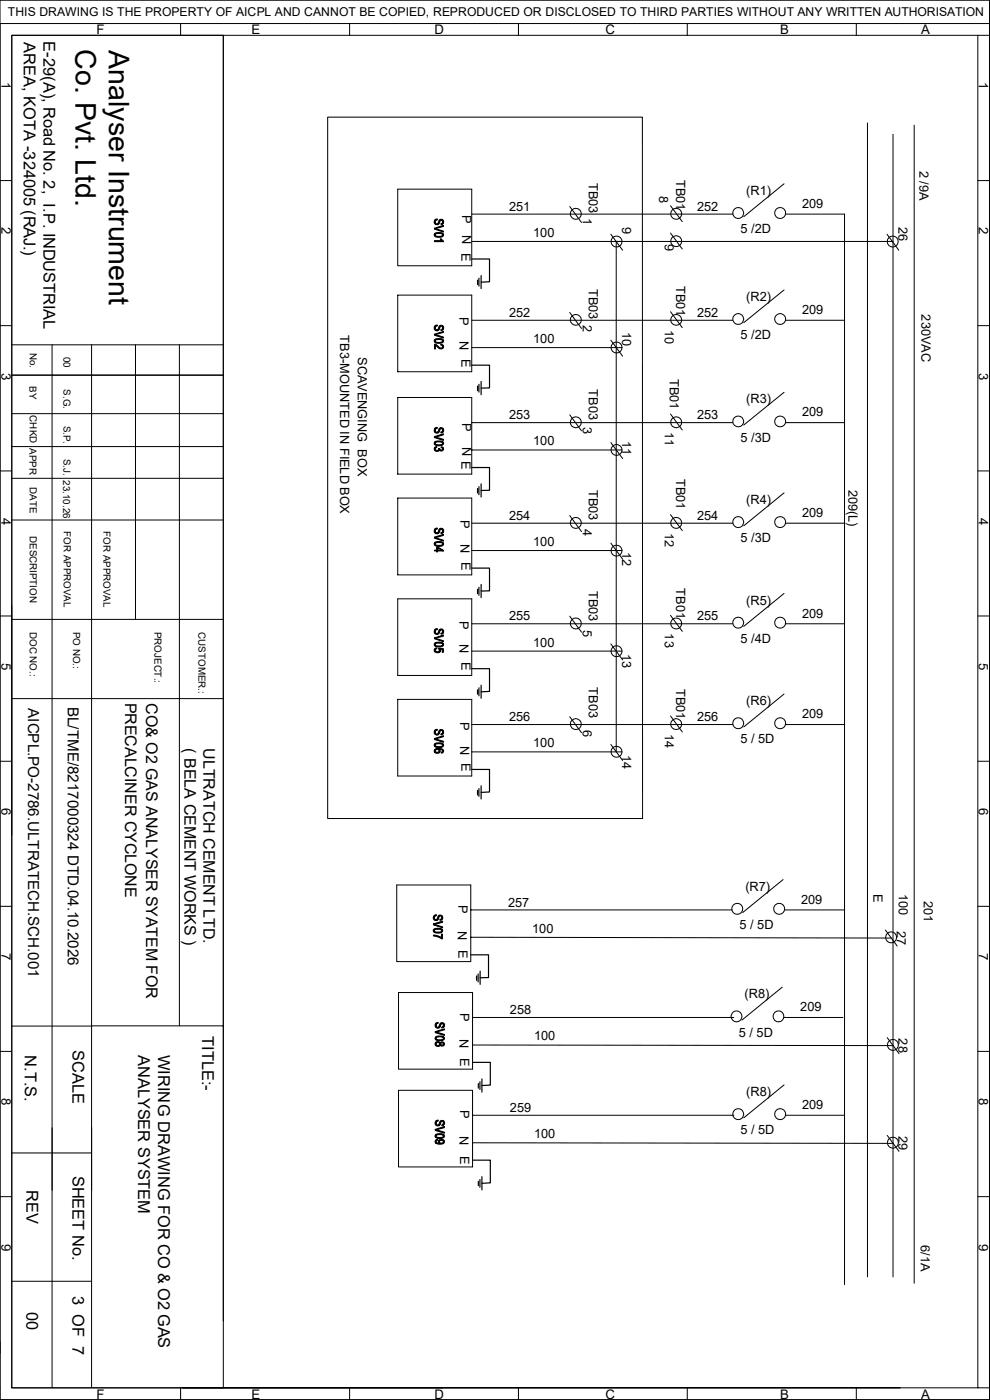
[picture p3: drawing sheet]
<svg xmlns="http://www.w3.org/2000/svg" width="210mm" height="297mm" viewBox="0 0 210 297" stroke-linecap="round" stroke-linejoin="round" font-family="sans-serif">
<g fill="none" stroke="#000" stroke-width=".21">
<path d="M0 0v296.9zM0 0h209.9v296.9h-209.9v-291.9h209.9v291.9v-296.9zM2.5 7.5h44.9v286.9h-44.9zM38.3 5v2.5M47.4 7.5v272.7M74.2 5v2.5M110 5v2.5M145.8 5v2.5M181.7 5v2.5M207.4 7.5v286.9M209.9 7.5h-207.4v286.9h207.4M0 38.3h2.5"/>
<path d="M69.5 24.8h66.8v148.9h-66.8zM166.3 39l-8.5 7M184 26.1v244.8M189.4 28.5v242.4M193.9 26.5v245.7M207.4 38.3h2.5M84.4 40.1h15.7v16.3h-15.7zM100.1 51.2h89.3M100.1 45.4h55.3M120.9 43.8l2.5 3.4M129.6 49.7l2.5 3.4M130.7 51.2v108.3"/>
<path d="M142.2 43.6l2.5 3.4M142.2 49.4l2.5 3.4M166.6 45.4h12.6v227.1M188.2 49.7l2.5 3.4M0 69.1h2.5M2.5 79.6h44.9M2.5 73.2h44.9M11 73.2v179.3M19.4 73.2v179.3M28.7 73.2v58.2M38.1 73.2v144.4M84.4 62.6h15.7v16.3h-15.7z"/>
<path d="M100.1 73.7h31.9M100.1 67.9h55.3M120.9 66.3l2.5 3.4M129.6 72.2l2.5 3.4M142.2 66.1l2.5 3.4M166.3 61.5l-8.5 7M166.6 67.9h12.6M207.4 69.1h2.5M0 99.9h2.5M2.5 94.7h44.9M2.5 87.8h44.9M84.4 84.3h15.7v16.3h-15.7z"/>
<path d="M100.1 95.5h31.9M100.1 89.7h55.3M120.9 88l2.5 3.4M129.6 93.9l2.5 3.4M142.2 87.8l2.5 3.4M166.3 83.2l-8.5 7M166.6 89.7h12.6M207.4 99.9h2.5M2.5 110.3h44.9M2.5 101.5h44.9M84.4 105.7h15.7v16.3h-15.7zM100.1 116.8h31.9"/>
<path d="M100.1 111h55.3M120.9 109.4l2.5 3.4M129.6 115.2l2.5 3.4M142.2 109.2l2.5 3.4M166.3 104.6l-8.5 6.9M166.6 111h12.6M0 130.7h2.5M2.5 131.4h44.9M2.5 128.5v48.7M84.4 127h15.7v16.3h-15.7zM100.1 138.1h31.9M100.1 132.3h55.3"/>
<path d="M120.9 130.7l2.5 3.4M129.6 136.6l2.5 3.4M142.2 130.6l2.5 3.3M166.3 125.9l-8.5 7M166.6 132.3h12.6M207.4 130.7h2.5M2.5 148.2h44.9M84.4 148.4h15.7v16.2h-15.7zM100.1 159.5h31.9M100.1 153.7h55.3M120.9 152.1l2.5 3.3M129.6 157.9l2.5 3.4"/>
<path d="M142.2 151.9l2.5 3.4M166.3 147.2l-8.5 7M166.6 153.7h12.6M0 161.5h2.5M207.4 161.5h2.5M0 192.3h2.5M84.2 187.7h15.7v16.3h-15.7zM99.9 198.8l89.2 .2M99.9 193h55.4M166.1 186.6l-8.5 7M166.4 193h12.6M187.8 197.3l2.5 3.4"/>
<path d="M207.4 192.3h2.5M47.4 217.6l-44.9 .1M84.5 210.6h15.7v16.2h-15.7zM100.2 215.9h55.5M165.9 209.4l-8.5 7M166.3 215.9h12.5M0 223.1h2.5M11 239.3v55.1M19.4 239.3v55.1M84.5 231.3h15.7v16.3h-15.7zM100.2 221.7l89.3 .1M100.2 236.6h55.5"/>
<path d="M166.3 230.2l-8.5 7M166.6 236.6h12.6M188.2 220.1l2.5 3.4M207.4 223.1h2.5M0 253.9h2.5M2.5 244.6h16.9M100.2 242.4l89.3 .2M188.2 240.9l2.5 3.4M207.4 253.9h2.5M2.5 271.8h16.9M38.3 294.4v2.5M74.2 294.4v2.5"/>
<path d="M110 294.4v2.5M145.8 294.4v2.5M181.7 294.4v2.5"/>
<circle cx="122.2" cy="45.4" r="1.17"/>
<circle cx="130.8" cy="51.2" r="1.17"/>
<circle cx="143.4" cy="45.4" r="1.17"/>
<circle cx="143.4" cy="51.2" r="1.17"/>
<circle cx="156.6" cy="45.2" r="1.16"/>
<circle cx="165.5" cy="45.2" r="1.17"/>
<circle cx="189.4" cy="51.2" r="1.17"/>
<circle cx="122.2" cy="67.9" r="1.15"/>
<circle cx="130.8" cy="73.7" r="1.17"/>
<circle cx="143.5" cy="67.9" r="1.15"/>
<circle cx="156.6" cy="67.7" r="1.14"/>
<circle cx="165.5" cy="67.7" r="1.16"/>
<circle cx="122.2" cy="89.6" r="1.17"/>
<circle cx="130.8" cy="95.4" r="1.16"/>
<circle cx="143.4" cy="89.6" r="1.17"/>
<circle cx="156.6" cy="89.4" r="1.14"/>
<circle cx="165.5" cy="89.4" r="1.15"/>
<circle cx="122.2" cy="110.9" r="1.17"/>
<circle cx="130.8" cy="116.8" r="1.17"/>
<circle cx="143.4" cy="110.9" r="1.17"/>
<circle cx="156.6" cy="110.8" r="1.16"/>
<circle cx="165.5" cy="110.8" r="1.17"/>
<circle cx="122.2" cy="132.3" r="1.17"/>
<circle cx="130.8" cy="138.2" r="1.17"/>
<circle cx="143.4" cy="132.3" r="1.17"/>
<circle cx="156.6" cy="132.1" r="1.16"/>
<circle cx="165.5" cy="132.1" r="1.17"/>
<circle cx="122.2" cy="153.6" r="1.16"/>
<circle cx="130.8" cy="159.5" r="1.17"/>
<circle cx="143.5" cy="153.6" r="1.16"/>
<circle cx="156.6" cy="153.4" r="1.16"/>
<circle cx="165.5" cy="153.4" r="1.17"/>
<circle cx="156.4" cy="192.8" r="1.17"/>
<circle cx="165.3" cy="192.8" r="1.17"/>
<circle cx="189" cy="198.9" r="1.17"/>
<circle cx="156.2" cy="215.6" r="1.16"/>
<circle cx="165.1" cy="215.6" r="1.16"/>
<circle cx="156.6" cy="236.4" r="1.16"/>
<circle cx="165.5" cy="236.4" r="1.17"/>
<circle cx="189.4" cy="221.7" r="1.17"/>
<circle cx="189.4" cy="242.4" r="1.17"/>
</g>
<g fill="#000" stroke="#000" stroke-width=".21">
<path d="M92.4 46.5l.4-.1v.3l-.4 .1-.1 .3z" fill-rule="evenodd"/>
<path d="M93.4 50.7h.2v.4z" fill-rule="evenodd"/>
<path d="M93.5 47.5l.3-.1 .1-.3v.5h-.3z" fill-rule="evenodd"/>
<path d="M92.3 49.4h1.3l.3 .1v.3l-.4-.3-1 .1-.2 .2z" fill-rule="evenodd"/>
<path d="M92.2 48.4l1.9 .6v.2l-1.9-.6z" fill-rule="evenodd"/>
<path d="M92.2 48.4l1.9-.6v.2l-1.7 .5z" fill-rule="evenodd"/>
<path d="M92.3 46.6v.5a.37 .37 0 0 0 .5 .4 .37 .37 0 0 0 .2-.5 .55 .55 0 0 1 .9-.4 .55 .55 0 0 1 0 .9v-.4a.34 .34 0 0 0-.4-.4 .34 .34 0 0 0-.2 .5 .61 .61 0 0 1-1 .4 .61 .61 0 0 1 0-1z" fill-rule="evenodd"/>
<path d="M92.2 49.6l.1-.1 .1 .5 .9 .2 .4-.1 .2-.2v-.4l.1 .1a.64 .64 0 0 1-.2 .7 .64 .64 0 0 1-.8 0l-.5-.1a.45 .45 0 0 1-.3-.6z" fill-rule="evenodd"/>
<path d="M92.2 51.1h1.4l.1-.3 .4 .5h-1.9z" fill-rule="evenodd"/>
<path d="M92.4 69h.4v.1l-.3 .1-.2 .4z" fill-rule="evenodd"/>
<path d="M93.5 69.9l.3-.1 .1-.2v.5h-.3z" fill-rule="evenodd"/>
<path d="M92.4 71.9h1.3l.2 .1v.3l-.1-.2-.5-.1-.8 .1-.2 .2z" fill-rule="evenodd"/>
<path d="M92.2 73l.3 .1 .5 .5a.46 .46 0 0 0 .5 .2 .46 .46 0 0 0 .4-.3v.4l-.4 .1-1.1-.7v.7h-.2z" fill-rule="evenodd"/>
<path d="M92.2 70.9l1.9 .6v.2l-1.9-.6z" fill-rule="evenodd"/>
<path d="M92.2 70.9l1.9-.6v.2l-1.6 .5z" fill-rule="evenodd"/>
<path d="M92.3 69.1v.5a.37 .37 0 0 0 .5 .4 .37 .37 0 0 0 .2-.5l.1-.2a.55 .55 0 0 1 .8-.2 .55 .55 0 0 1 0 .9v-.4a.34 .34 0 0 0-.4-.4 .34 .34 0 0 0-.2 .5l-.1 .1a.59 .59 0 0 1-.9 .3 .59 .59 0 0 1 0-1z" fill-rule="evenodd"/>
<path d="M92.2 72l.3 .6h.9l.5-.1v-.5a.54 .54 0 0 1 0 .7 .54 .54 0 0 1-.6 .1h-.8a.43 .43 0 0 1-.4-.3 .43 .43 0 0 1 .1-.5z" fill-rule="evenodd"/>
<path d="M93.5 73a.5 .5 0 0 1 .5 .3 .5 .5 0 0 1-.1 .6v-.5l-.4-.2z" fill-rule="evenodd"/>
<path d="M92.3 94.9l.4-.2v.3h-.2l-.2 .3z" fill-rule="evenodd"/>
<path d="M92.4 90.8l.4-.1v.1l-.3 .1-.2 .4z" fill-rule="evenodd"/>
<path d="M92.2 94.9l.1 .4a.39 .39 0 0 0 .4 .2 .39 .39 0 0 0 .4-.2l-.1 .4h-.6a.5 .5 0 0 1-.2-.8z" fill-rule="evenodd"/>
<path d="M93 95.1l.3 .1v.3h-.1l-.1 .1z" fill-rule="evenodd"/>
<path d="M93.5 91.7l.3-.1 .1-.3-.1 .5-.2 .1z" fill-rule="evenodd"/>
<path d="M92.3 93.7l1.2-.1 .4 .1v.4l-.2-.3-.5-.1-.7 .1-.2 .3z" fill-rule="evenodd"/>
<path d="M93.6 94.8l.3 .1v.4l-.3-.3z" fill-rule="evenodd"/>
<path d="M92.2 92.6l1.9 .6v.2l-1.9-.6z" fill-rule="evenodd"/>
<path d="M92.2 92.6l1.9-.6v.2l-1.6 .5z" fill-rule="evenodd"/>
<path d="M92.3 90.8v.5a.37 .37 0 0 0 .5 .4 .37 .37 0 0 0 .2-.5l.3-.4h.4a.55 .55 0 0 1 .2 .9v-.4a.34 .34 0 0 0-.4-.4 .34 .34 0 0 0-.2 .5l-.1 .1a.58 .58 0 0 1-.9 .3 .58 .58 0 0 1 0-1z" fill-rule="evenodd"/>
<path d="M92.2 93.7l.1 .4 .5 .3 .9-.1 .2-.2v-.4a.51 .51 0 0 1 0 .7 .51 .51 0 0 1-.6 .1h-.8a.44 .44 0 0 1-.4-.3 .44 .44 0 0 1 .1-.5z" fill-rule="evenodd"/>
<path d="M93.3 95.2a.32 .32 0 0 0 .2 .3 .32 .32 0 0 0 .4-.2v-.4a.47 .47 0 0 1 0 .7 .47 .47 0 0 1-.6-.1z" fill-rule="evenodd"/>
<path d="M92.3 112.1l.5-.1v.2l-.3 .1-.2 .3z" fill-rule="evenodd"/>
<path d="M93.5 113l.3-.1 .1-.3v.5l-.3 .1z" fill-rule="evenodd"/>
<path d="M92.3 115l1.2-.1 .4 .2v.3l-.4-.3h-1l-.2 .3z" fill-rule="evenodd"/>
<path d="M92.2 114l1.9 .6v.2l-1.9-.6z" fill-rule="evenodd"/>
<path d="M92.2 114l1.9-.6v.2l-1.5 .4z" fill-rule="evenodd"/>
<path d="M92.6 116l1.5 .8v.1l-1.3-.7v.9h-.2v-.2h-.4v-.2h.4z" fill-rule="evenodd"/>
<path d="M92.8 116.2v.5h.9l.4 .2h-1.3z" fill-rule="evenodd"/>
<path d="M92.3 112.2v.4a.37 .37 0 0 0 .5 .4 .37 .37 0 0 0 .2-.5l.2-.2a.56 .56 0 0 1 .8 0 .56 .56 0 0 1-.1 .8v-.5a.35 .35 0 0 0-.4-.3 .35 .35 0 0 0-.2 .5l-.1 .1a.59 .59 0 0 1-.9 .2 .59 .59 0 0 1 0-.9z" fill-rule="evenodd"/>
<path d="M92.2 115.1l.3 .6h1.1l.3-.2v-.4a.54 .54 0 0 1 0 .6 .54 .54 0 0 1-.6 .2l-.8-.1a.44 .44 0 0 1-.4-.2 .44 .44 0 0 1 .1-.5z" fill-rule="evenodd"/>
<path d="M92.2 137.6l.5-.1v.1l-.4 .2v.5l-.2-.2z" fill-rule="evenodd"/>
<path d="M92.3 133.5l.5-.2v.3l-.4 .1-.1 .3z" fill-rule="evenodd"/>
<path d="M92.3 137.9a.46 .46 0 0 0 .5 .4 .46 .46 0 0 0 .4-.4l.1 .4-.3 .2-.7-.2z" fill-rule="evenodd"/>
<path d="M93.3 137.7l.1 .2-.1 .4z" fill-rule="evenodd"/>
<path d="M93.5 134.4l.3-.1 .1-.3v.5h-.3z" fill-rule="evenodd"/>
<path d="M92.3 136.4l1.3-.1 .3 .1v.3l-.4-.3-1 .1-.2 .2z" fill-rule="evenodd"/>
<path d="M92.2 135.3l1.9 .6v.2l-1.9-.6z" fill-rule="evenodd"/>
<path d="M92.2 135.3l1.9-.6v.3l-1.7 .4z" fill-rule="evenodd"/>
<path d="M93 137.5l1.1 .1v.8h-.3v-.6l-.5-.1v.6z" fill-rule="evenodd"/>
<path d="M92.3 133.5v.5a.37 .37 0 0 0 .5 .4 .37 .37 0 0 0 .2-.5 .55 .55 0 0 1 .9-.4 .55 .55 0 0 1 0 1v-.5a.34 .34 0 0 0-.4-.3 .34 .34 0 0 0-.2 .5 .61 .61 0 0 1-1 .3 .61 .61 0 0 1 0-1z" fill-rule="evenodd"/>
<path d="M92.2 136.5l.1-.1 .1 .5 .8 .2 .5-.1 .2-.2v-.4l.1 .1a.64 .64 0 0 1-.2 .7 .64 .64 0 0 1-.8 0h-.5a.42 .42 0 0 1-.3-.7z" fill-rule="evenodd"/>
<path d="M92.4 154.8l.4-.1v.2l-.3 .1-.2 .4z" fill-rule="evenodd"/>
<path d="M92.3 159.3a.45 .45 0 0 0 .5 .3 .45 .45 0 0 0 .4-.3v.4l-.2 .1-.7-.1z" fill-rule="evenodd"/>
<path d="M93.1 159a.41 .41 0 0 1 .1 .7z" fill-rule="evenodd"/>
<path d="M93.5 155.7h.2l.2-.4v.5l-.3 .1z" fill-rule="evenodd"/>
<path d="M92.4 157.7l1.2-.1 .3 .1v.4l-.3-.3h-.8l-.3 .1-.2 .2z" fill-rule="evenodd"/>
<path d="M92.2 159l.5-.2h.7l.5 .2v.3l-.3-.3h-.5v.1l-.5-.1-.2 .1-.1 .6-.2-.2z" fill-rule="evenodd"/>
<path d="M92.2 156.7l1.9 .6v.2l-1.9-.6z" fill-rule="evenodd"/>
<path d="M92.2 156.7l1.9-.6v.2l-1.6 .5z" fill-rule="evenodd"/>
<path d="M92.3 154.9v.5a.37 .37 0 0 0 .5 .3 .37 .37 0 0 0 .2-.5l.1-.2a.55 .55 0 0 1 .9-.1 .55 .55 0 0 1-.1 .9v-.5a.34 .34 0 0 0-.4-.3 .34 .34 0 0 0-.2 .5h-.1a.6 .6 0 0 1-.9 .3 .6 .6 0 0 1 0-.9z" fill-rule="evenodd"/>
<path d="M92.2 157.8l.3 .5 .7 .1a.57 .57 0 0 0 .7-.3v-.4a.52 .52 0 0 1 .1 .7 .52 .52 0 0 1-.7 .2l-.8-.1a.43 .43 0 0 1-.4-.2 .43 .43 0 0 1 .1-.5z" fill-rule="evenodd"/>
<path d="M93.9 159a.44 .44 0 0 1 .2 .5 .44 .44 0 0 1-.5 .3v-.2l.3-.2z" fill-rule="evenodd"/>
<path d="M92.2 194.2l.4-.1v.2l-.4 .1v.3z" fill-rule="evenodd"/>
<path d="M93.3 195.1l.3-.1 .1-.3v.5h-.4z" fill-rule="evenodd"/>
<path d="M92.2 197.1l1.2-.1 .3 .1v.3l-.1-.1-.3-.2h-.8l-.4 .3z" fill-rule="evenodd"/>
<path d="M91.9 198.4l1 .1 .7 .4v-.7h.3v1l-1.2-.5-.8-.1z" fill-rule="evenodd"/>
<path d="M91.9 196l2 .6v.3l-2-.7z" fill-rule="evenodd"/>
<path d="M91.9 196l2-.6v.3l-1.7 .4z" fill-rule="evenodd"/>
<path d="M92 197.2l.1-.1v.4l.3 .2h1.1l.2-.2v-.4l.1 .1a.56 .56 0 0 1-.1 .6 .56 .56 0 0 1-.7 .2l-.6-.1a.47 .47 0 0 1-.4-.7z" fill-rule="evenodd"/>
<path d="M92.1 194.2l.1 .5a.35 .35 0 0 0 .4 .4 .35 .35 0 0 0 .2-.5h.1a.55 .55 0 0 1 .8-.4 .55 .55 0 0 1 0 1v-.5a.31 .31 0 0 0-.3-.4 .31 .31 0 0 0-.3 .4l-.3 .5h-.6l-.3-.4z" fill-rule="evenodd"/>
<path d="M92.6 217l.4-.1-.5 .7z" fill-rule="evenodd"/>
<path d="M94.1 217.5v.5l-.4 .1z" fill-rule="evenodd"/>
<path d="M92.5 219.9l1.2-.1 .4 .1v.4l-.2-.3h-.3h-.8l-.3 .3z" fill-rule="evenodd"/>
<path d="M92.3 218.9l2 .6v.2l-2-.6z" fill-rule="evenodd"/>
<path d="M92.3 218.9l2-.6v.2l-1.6 .4z" fill-rule="evenodd"/>
<path d="M92.5 217v.6a.37 .37 0 0 0 .5 .3 .37 .37 0 0 0 .3-.5 .54 .54 0 0 1 .8-.3 .54 .54 0 0 1 0 .9v-.5a.33 .33 0 0 0-.4-.3 .33 .33 0 0 0-.3 .4v.2a.6 .6 0 0 1-.9 .2 .6 .6 0 0 1 0-1z" fill-rule="evenodd"/>
<path d="M92.6 237.7l.4-.1v.2l-.4 .2-.1 .3z" fill-rule="evenodd"/>
<path d="M92.5 221.1v.4a.42 .42 0 0 0 .4 .3 .42 .42 0 0 0 .4-.3v.4l-.6 .1-.4-.4z" fill-rule="evenodd"/>
<path d="M94.1 238.3v.4l-.4 .1z" fill-rule="evenodd"/>
<path d="M93.5 221.5a.3 .3 0 0 0 .3 .2 .3 .3 0 0 0 .3-.2v.3l-.3 .2-.3-.2z" fill-rule="evenodd"/>
<path d="M92.5 220l.1 .5 1 .1 .5-.2v-.5a.58 .58 0 0 1-.1 .8 .58 .58 0 0 1-.7 .1l-.5-.1a.44 .44 0 0 1-.5-.3 .44 .44 0 0 1 .2-.4z" fill-rule="evenodd"/>
<path d="M92.5 221.1l.1-.1a.55 .55 0 0 1 .8 .3v-.1a.47 .47 0 0 1 .7-.1 .47 .47 0 0 1 0 .7v-.3a.3 .3 0 0 0-.3-.3 .3 .3 0 0 0-.3 .3v.3l-.1-.1-.1 .2v-.4a.42 .42 0 0 0-.4-.3 .42 .42 0 0 0-.4 .3z" fill-rule="evenodd"/>
<path d="M92.3 239.6l2-.6v.2l-1.7 .5z" fill-rule="evenodd"/>
<path d="M92.5 237.8v.5a.35 .35 0 0 0 .4 .4 .35 .35 0 0 0 .3-.5h.1a.54 .54 0 0 1 .8-.4 .54 .54 0 0 1 0 .9v-.4a.32 .32 0 0 0-.4-.4 .32 .32 0 0 0-.2 .4l-.4 .5h-.3a.61 .61 0 0 1-.5-.4 .61 .61 0 0 1 .2-.6z" fill-rule="evenodd"/>
<path d="M92.4 241.9l.4-.2v.2l-.3 .2v.4l-.2-.3z" fill-rule="evenodd"/>
<path d="M93.1 241.9l.2 .6a.39 .39 0 0 1-.2-.6z" fill-rule="evenodd"/>
<path d="M92.5 240.7l1.3-.2 .3 .2v.3l-.5-.3h-.9l-.2 .3z" fill-rule="evenodd"/>
<path d="M93.2 241.9l.7-.2 .2 .2v.3l-.2-.2a.45 .45 0 0 0-.7 .2z" fill-rule="evenodd"/>
<path d="M92.3 239.6l2 .6v.2l-2-.6z" fill-rule="evenodd"/>
<path d="M92.3 240.8l.2-.1v.4l.2 .2h.7h.5l.2-.6a.6 .6 0 0 1-.1 .7 .6 .6 0 0 1-.7 .1h-.5a.5 .5 0 0 1-.5-.7z" fill-rule="evenodd"/>
<path d="M92.5 242.2v.1a.52 .52 0 0 0 .8 .1l.1 .1a.45 .45 0 0 0 .7-.3v-.3l.2 .2-.2 .4-.2 .2h-.9l-.5-.2z" fill-rule="evenodd"/>
</g>
<g fill="none" stroke="#000" stroke-width=".25">
<path d="M100.1 54.9h3.7v4.9l-1.7 .1M101.3 59.4v1M101.6 59v1.7M102.1 58.5v2.7M100.1 77.5h3.7v4.8h-1.7M100.1 99.2h3.7v4.8l-1.7 .1M101.3 81.9v1M101.6 81.5v1.7M102.1 80.9v2.8M101.3 103.6v1M101.6 103.3v1.6M102.1 102.7v2.8"/>
<path d="M100.1 120.5h3.7v4.8l-1.7 .1M101.3 125v.9M101.6 124.6v1.7M102.1 124v2.8M100.1 141.9h3.7v4.8l-1.7 .1M101.3 146.3v1M101.6 145.9v1.7M102.1 145.4v2.7M100.1 163.2h3.7v4.8l-1.7 .1M101.3 167.7v1M101.6 167.3v1.7M102.1 166.7v2.8"/>
<path d="M99.9 202.6h3.7v4.8h-1.7M101.1 207.1v.9M101.4 206.6v1.7M101.9 206v2.8M100.2 225.4h3.8v4.8l-1.8 .1M101.5 229.9v.9M101.8 229.5v1.6M102.2 228.9v2.8M100.2 246.1h3.8v4.9h-1.8M101.5 250.6v.9M101.8 250.2v1.7M102.2 249.6v2.8"/>
</g>
<g font-size="6.1">
<text x="16" y="10.4" transform="rotate(90 16 10.4)">Co. Pvt. Ltd.</text>
<text x="23.1" y="10.6" transform="rotate(90 23.1 10.6)">Analyser Instrument</text>
</g>
<g font-size="3.5">
<text x="5.1" y="9" transform="rotate(90 5.1 9)">AREA, KOTA -324005 (RAJ.)</text>
<text x="9.2" y="8.7" transform="rotate(90 9.2 8.7)">E-29(A), Road No. 2, I.P. INDUSTRIAL</text>
<text x="42.9" y="219.8" transform="rotate(90 42.9 219.8)">TITLE:-</text>
<text x="5.2" y="223.8" transform="rotate(90 5.2 223.8)">N.T.S.</text>
<text x="15.4" y="222.7" transform="rotate(90 15.4 222.7)">SCALE</text>
<text x="29.3" y="223.8" transform="rotate(90 29.3 223.8)">ANALYSER SYSTEM</text>
<text x="33.5" y="223.8" transform="rotate(90 33.5 223.8)">WIRING DRAWING FOR CO &amp; O2 GAS</text>
<text x="15.4" y="249.4" transform="rotate(90 15.4 249.4)">SHEET No.</text>
<text x="5.6" y="252.4" transform="rotate(90 5.6 252.4)">REV</text>
<text x="15.4" y="275" transform="rotate(90 15.4 275)">3 OF 7</text>
<text x="5.6" y="278.3" transform="rotate(90 5.6 278.3)">00</text>
</g>
<g font-size="3.4">
<text x="26.5" y="149.1" transform="rotate(90 26.5 149.1)">PRECALCINER CYCLONE</text>
<text x="31" y="149.2" transform="rotate(90 31 149.2)">CO&amp; O2 GAS ANALYSER SYATEM FOR</text>
<text x="39.1" y="158.8" transform="rotate(90 39.1 158.8)">( BELA CEMENT WORKS )</text>
<text x="43.2" y="158.7" transform="rotate(90 43.2 158.7)">ULTRATCH CEMENT LTD.</text>
</g>
<g font-size="3.2">
<text x="14.4" y="150" transform="rotate(90 14.4 150)">BL/TME/8217000324 DTD.04.10.2026</text>
<text x="6" y="150.2" transform="rotate(90 6 150.2)">AICPL.PO-2786.ULTRATECH.SCH.001</text>
</g>
<g font-size="2.8">
<text x="20.4" y="7.2">F</text>
<text x="53.3" y="7.2">E</text>
<text x="92.2" y="7.2">D</text>
<text x="128.4" y="7.2">C</text>
<text x="165.5" y="7.2">B</text>
<text x="195.4" y="7.2">A</text>
<text x=".3" y="17.4" transform="rotate(90 .3 17.4)">1</text>
<text x="207.6" y="17.4" transform="rotate(90 207.6 17.4)">1</text>
<text x=".3" y="48.3" transform="rotate(90 .3 48.3)">2</text>
<text x="207.6" y="48.3" transform="rotate(90 207.6 48.3)">2</text>
<text x=".3" y="79" transform="rotate(90 .3 79)">3</text>
<text x="207.6" y="79" transform="rotate(90 207.6 79)">3</text>
<text x=".3" y="109.9" transform="rotate(90 .3 109.9)">4</text>
<text x="207.6" y="109.9" transform="rotate(90 207.6 109.9)">4</text>
<text x=".3" y="140.6" transform="rotate(90 .3 140.6)">5</text>
<text x="207.6" y="140.6" transform="rotate(90 207.6 140.6)">5</text>
<text x=".3" y="171.5" transform="rotate(90 .3 171.5)">6</text>
<text x="207.6" y="171.5" transform="rotate(90 207.6 171.5)">6</text>
<text x=".3" y="202.2" transform="rotate(90 .3 202.2)">7</text>
<text x="207.6" y="202.2" transform="rotate(90 207.6 202.2)">7</text>
<text x=".3" y="233" transform="rotate(90 .3 233)">8</text>
<text x="207.6" y="233" transform="rotate(90 207.6 233)">8</text>
<text x=".3" y="263.8" transform="rotate(90 .3 263.8)">9</text>
<text x="207.6" y="263.8" transform="rotate(90 207.6 263.8)">9</text>
<text x="20.4" y="296.8">F</text>
<text x="53.3" y="296.9">E</text>
<text x="92.2" y="296.8">D</text>
<text x="128.4" y="296.8">C</text>
<text x="165.5" y="296.8">B</text>
<text x="195.4" y="296.8">A</text>
</g>
<g font-size="2.7">
<text x="124.9" y="38.8" transform="rotate(90 124.9 38.8)">TB03</text>
<text x="139.8" y="41.7" transform="rotate(90 139.8 41.7)">8</text>
<text x="143.5" y="38.2" transform="rotate(90 143.5 38.2)">TB01</text>
<text x="158.3" y="41.4">(R1)</text>
<text x="195.1" y="36.2" transform="rotate(90 195.1 36.2)">2 /9A</text>
<text x="98" y="45.5" transform="rotate(90 98 45.5)">P</text>
<text x="108" y="44.7">251</text>
<text x="123.6" y="46.3" transform="rotate(90 123.6 46.3)">1</text>
<text x="147.9" y="44.7">252</text>
<text x="170.1" y="44.1">209</text>
<text x="98" y="49.8" transform="rotate(90 98 49.8)">N E</text>
<text x="113.1" y="50.3">100</text>
<text x="132" y="48.1" transform="rotate(90 132 48.1)">9</text>
<text x="141" y="51.9" transform="rotate(90 141 51.9)">9</text>
<text x="157.1" y="49.5">5 /2D</text>
<text x="190.6" y="48.1" transform="rotate(90 190.6 48.1)">26</text>
<text x="124.9" y="61.3" transform="rotate(90 124.9 61.3)">TB03</text>
<text x="143.5" y="60.7" transform="rotate(90 143.5 60.7)">TB01</text>
<text x="158.3" y="63.8">(R2)</text>
<text x="72.2" y="71.2" transform="rotate(90 72.2 71.2)">TB3-MOUNTED IN FIELD BOX</text>
<text x="97.5" y="67.2" transform="rotate(90 97.5 67.2)">P</text>
<text x="108" y="67.2">252</text>
<text x="123.6" y="69" transform="rotate(90 123.6 69)">2</text>
<text x="132" y="70.4" transform="rotate(90 132 70.4)">10</text>
<text x="141" y="70" transform="rotate(90 141 70)">10</text>
<text x="147.9" y="67.2">252</text>
<text x="157.1" y="72">5 /2D</text>
<text x="170.1" y="66.6">209</text>
<text x="195.5" y="66.7" transform="rotate(90 195.5 66.7)">230VAC</text>
<text x="75.9" y="75.7" transform="rotate(90 75.9 75.7)">SCAVENGING BOX</text>
<text x="97.5" y="72.3" transform="rotate(90 97.5 72.3)">N E</text>
<text x="113.1" y="72.8">100</text>
<text x="124.9" y="82.6" transform="rotate(90 124.9 82.6)">TB03</text>
<text x="142.1" y="80.3" transform="rotate(90 142.1 80.3)">TB01</text>
<text x="98" y="89.7" transform="rotate(90 98 89.7)">P</text>
<text x="108" y="88.9">253</text>
<text x="147.9" y="88.9">253</text>
<text x="158.3" y="85.6">(R3)</text>
<text x="170.1" y="88.3">209</text>
<text x="98" y="94.7" transform="rotate(90 98 94.7)">N E</text>
<text x="113.1" y="94.5">100</text>
<text x="123.6" y="90.5" transform="rotate(90 123.6 90.5)">3</text>
<text x="132" y="93.6" transform="rotate(90 132 93.6)">11</text>
<text x="141" y="91.7" transform="rotate(90 141 91.7)">11</text>
<text x="157.1" y="93.7">5 /3D</text>
<text x="143.5" y="101.6" transform="rotate(90 143.5 101.6)">TB01</text>
<text x="124.9" y="104" transform="rotate(90 124.9 104)">TB03</text>
<text x="158.3" y="106.9">(R4)</text>
<text x="180" y="103.9" transform="rotate(90 180 103.9)">209(L)</text>
<text x="97.7" y="110.3" transform="rotate(90 97.7 110.3)">P</text>
<text x="108" y="110.3">254</text>
<text x="123.6" y="112.3" transform="rotate(90 123.6 112.3)">4</text>
<text x="141" y="113" transform="rotate(90 141 113)">12</text>
<text x="147.9" y="110.3">254</text>
<text x="170.1" y="109.7">209</text>
<text x="97.7" y="115.4" transform="rotate(90 97.7 115.4)">N E</text>
<text x="113.1" y="115.9">100</text>
<text x="132" y="117.1" transform="rotate(90 132 117.1)">12</text>
<text x="157.1" y="115.1">5 /3D</text>
<text x="124.9" y="125.3" transform="rotate(90 124.9 125.3)">TB03</text>
<text x="143.5" y="124.8" transform="rotate(90 143.5 124.8)">TB01</text>
<text x="97.5" y="131.7" transform="rotate(90 97.5 131.7)">P</text>
<text x="108" y="131.6">255</text>
<text x="147.9" y="131.6">255</text>
<text x="158.3" y="128.3">(R5)</text>
<text x="170.1" y="131">209</text>
<text x="97.5" y="136.7" transform="rotate(90 97.5 136.7)">N E</text>
<text x="113.1" y="137.2">100</text>
<text x="123.6" y="133.6" transform="rotate(90 123.6 133.6)">5</text>
<text x="141" y="134.4" transform="rotate(90 141 134.4)">13</text>
<text x="157.1" y="136.4">5 /4D</text>
<text x="132" y="138.8" transform="rotate(90 132 138.8)">13</text>
<text x="124.9" y="145.8" transform="rotate(90 124.9 145.8)">TB03</text>
<text x="143.5" y="146.2" transform="rotate(90 143.5 146.2)">TB01</text>
<text x="158.3" y="149.6">(R6)</text>
<text x="97.6" y="153.2" transform="rotate(90 97.6 153.2)">P</text>
<text x="108" y="153">256</text>
<text x="123.6" y="154.9" transform="rotate(90 123.6 154.9)">6</text>
<text x="141" y="155.7" transform="rotate(90 141 155.7)">14</text>
<text x="147.9" y="153">256</text>
<text x="170.1" y="152.4">209</text>
<text x="97.6" y="158.2" transform="rotate(90 97.6 158.2)">N E</text>
<text x="113.1" y="158.5">100</text>
<text x="132" y="160.1" transform="rotate(90 132 160.1)">14</text>
<text x="157.1" y="157.7">5 / 5D</text>
<text x="158.1" y="189">(R7)</text>
<text x="169.9" y="191.7">209</text>
<text x="185.3" y="189.7" transform="rotate(90 185.3 189.7)">E</text>
<text x="190.7" y="189.6" transform="rotate(90 190.7 189.6)">100</text>
<text x="196" y="191.1" transform="rotate(90 196 191.1)">201</text>
<text x="97.1" y="197.5" transform="rotate(90 97.1 197.5)">N</text>
<text x="97.2" y="192" transform="rotate(90 97.2 192)">P</text>
<text x="107.8" y="192.3">257</text>
<text x="112.9" y="197.9">100</text>
<text x="156.9" y="197.1">5 / 5D</text>
<text x="190.2" y="197.5" transform="rotate(90 190.2 197.5)">27</text>
<text x="97.2" y="201.6" transform="rotate(90 97.2 201.6)">E</text>
<text x="97.6" y="214.8" transform="rotate(90 97.6 214.8)">P</text>
<text x="108.2" y="215.2">258</text>
<text x="157.9" y="211.8">(R8)</text>
<text x="169.8" y="214.5">209</text>
<text x="97.5" y="220.3" transform="rotate(90 97.5 220.3)">N</text>
<text x="113.3" y="220.7">100</text>
<text x="156.8" y="219.9">5 / 5D</text>
<text x="190.6" y="220.3" transform="rotate(90 190.6 220.3)">28</text>
<text x="97.6" y="224.5" transform="rotate(90 97.6 224.5)">E</text>
<text x="158.3" y="232.5">(R8)</text>
<text x="97.6" y="235.6" transform="rotate(90 97.6 235.6)">P</text>
<text x="108.2" y="235.9">259</text>
<text x="170.1" y="235.3">209</text>
<text x="97.5" y="241.1" transform="rotate(90 97.5 241.1)">N</text>
<text x="97.6" y="245.2" transform="rotate(90 97.6 245.2)">E</text>
<text x="113.3" y="241.5">100</text>
<text x="157.1" y="240.7">5 / 5D</text>
<text x="190.6" y="241" transform="rotate(90 190.6 241)">29</text>
<text x="195.3" y="264.2" transform="rotate(90 195.3 264.2)">6/1A</text>
</g>
<text font-size="2.6" x="1.7" y="3.5">THIS DRAWING IS THE PROPERTY OF AICPL AND CANNOT BE COPIED, REPRODUCED OR DISCLOSED TO THIRD PARTIES WITHOUT ANY WRITTEN AUTHORISATION</text>
<g font-size="2.1">
<text x="6.3" y="74.8" transform="rotate(90 6.3 74.8)">No.</text>
<text x="13.5" y="75.7" transform="rotate(90 13.5 75.7)">00</text>
<text x="6.2" y="81.9" transform="rotate(90 6.2 81.9)">BY</text>
<text x="13.5" y="82.6" transform="rotate(90 13.5 82.6)">S.G.</text>
<text x="6.3" y="88.1" transform="rotate(90 6.3 88.1)">CHKD</text>
<text x="6.3" y="95" transform="rotate(90 6.3 95)">APPR</text>
<text x="13.5" y="90.3" transform="rotate(90 13.5 90.3)">S.P.</text>
<text x="13.4" y="101.9" transform="rotate(90 13.4 101.9)">23.10.26</text>
<text x="13.5" y="97.3" transform="rotate(90 13.5 97.3)">S.J.</text>
<text x="6.3" y="103.4" transform="rotate(90 6.3 103.4)">DATE</text>
<text x="6.3" y="113.7" transform="rotate(90 6.3 113.7)">DESCRIPTION</text>
<text x="13.5" y="112.6" transform="rotate(90 13.5 112.6)">FOR APPROVAL</text>
<text x="21.9" y="112.6" transform="rotate(90 21.9 112.6)">FOR APPROVAL</text>
<text x="6.3" y="134" transform="rotate(90 6.3 134)">DOC NO.:</text>
<text x="15.5" y="134" transform="rotate(90 15.5 134)">PO NO.:</text>
<text x="32.8" y="134" transform="rotate(90 32.8 134)">PROJECT.:</text>
<text x="42.1" y="134.1" transform="rotate(90 42.1 134.1)">CUSTOMER.:</text>
</g>
</svg>
